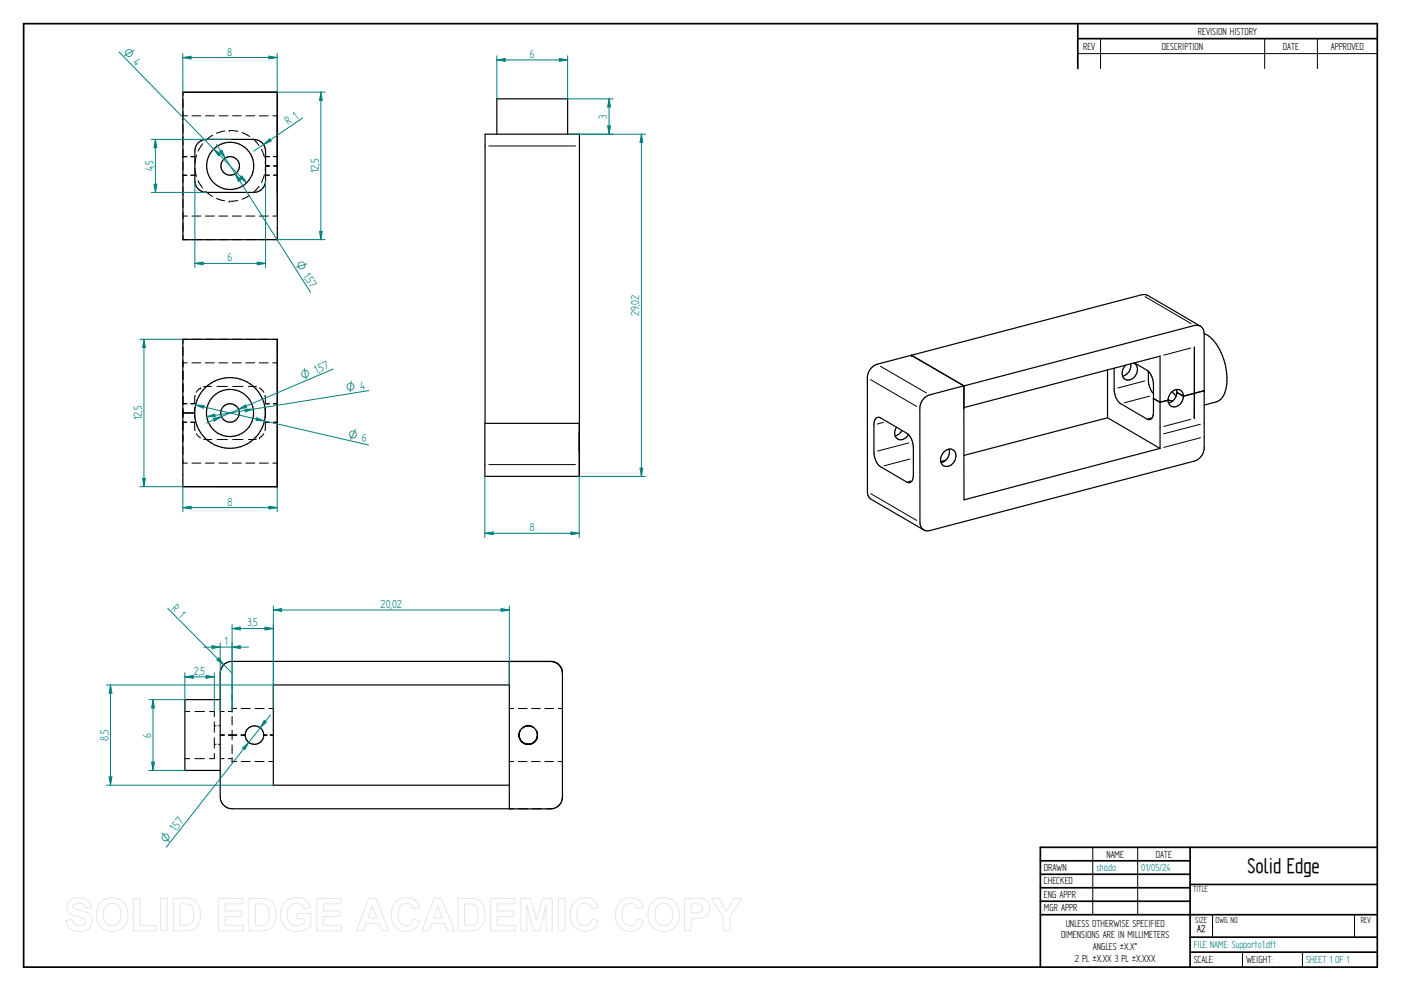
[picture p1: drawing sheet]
<svg xmlns="http://www.w3.org/2000/svg" width="594mm" height="420mm" viewBox="0 0 594 420" stroke-linecap="round" stroke-linejoin="round" font-family="sans-serif">
<g fill="none" stroke="#000" stroke-width=".72">
<path d="M10 10h574v400h-574zM457 10v19.1M457 16.4h127M504.6 359.2v50.8M584 359.2h-142.9v50.8M441.1 365h63.5M441.1 370.7h63.5M441.1 376.4h63.5M504.6 375h79.4M441.1 382.1h63.5M441.1 387.8h142.9M504.6 397.3h79.4"/>
<path d="M504.6 403.7h79.4"/>
</g>
<g fill="none" stroke="#000" stroke-width=".42">
<path d="M466.7 16.4v12.7M536.3 16.4v12.7M558.6 16.4v12.7M77.6 39.2v1.1M457 22.7h127M77.6 42.1v3.5M77.6 47.4v3.4M77.6 52.7v3.5M77.6 58v3.5M77.6 49.1h1.9M81.4 49.1h3.8M87.2 49.1h3.7"/>
<path d="M90.1 57.4l-2.9 2.2M92.9 49.1h3.7M95.3 55.5l-3.5 1M97.2 55.3h.1M97.2 55.3l3.6 .4M98.6 49.1h3.7M102.6 56.2l3.3 1.7M104.3 49.1h3.7M107.4 59l2.4 2.7M110 49.1h3.7M115.7 49.1h1.9M77.6 63.3v3.5"/>
<path d="M77.6 68.6v3.5M77.6 73.9v3.5M77.6 79.2v3.5M77.6 66.4h1.7M77.6 74.3h1.6M80.9 74.3h1.7M81 66.4h1.6M82.6 71.2l.7 3.6M83.3 65.8l-.6 3.6M84 76.6l1.9 3.1M85.9 61l-1.9 3.1M109.8 79l-2.4 2.7"/>
<path d="M110.8 63.3l1.3 3.4M112.1 74l-1.3 3.4M112.5 68.5v3.7M112.6 66.4h1.7M112.6 74.3h1.6M114.2 70.4h-1.6h1.7M115.9 74.3h1.7M115.9 70.4h1.7M115.9 66.4h1.7M116 66.4h1.6M207.3 61.9h36.7M77.6 94.6v3.5"/>
<path d="M77.6 99.9v1.7h1.9M77.6 91.6h1.9M77.6 84.5v3.6M77.6 89.9v2.9M81.4 91.6h3.8M87.1 91.6h3.8M87.2 81.1l2.9 2.2M91.8 84.1l3.4 1M92.8 91.6h3.8M97.1 85.3h.1M98.5 91.6h3.8M100.7 85l-3.5 .3"/>
<path d="M104.3 91.6h3.7M105.8 82.8l-3.2 1.7M110 91.6h3.7M115.7 91.6h1.9M81.4 101.6h3.8M87.2 101.6h3.7M92.9 101.6h3.7M98.6 101.6h3.8M104.3 101.6h3.8M110 101.6h3.8M115.7 101.6h1.9M485.6 125.8l19.4 11.4"/>
<path d="M77.5 153.8h1.9M77.5 157.4v3.5M77.6 147.3v3.5M77.6 152.6l-.1 3M79.5 143.8h-1.9v1.7M81.4 153.8h3.7M81.4 143.8h3.8M87.1 153.8h3.7M87.2 143.8h3.7M92.8 153.8h3.8M92.9 143.8h3.7M98.5 153.8h3.8"/>
<path d="M98.5 143.8h3.8M104.2 153.8h3.8M104.3 143.9h3.7M109.9 153.8h3.8M110 143.9h3.7M115.6 153.8h2M115.7 143.9h1.9M373.3 155.3l19.5 11.3M504.9 147.6l-11.4 3M77.5 162.7v3.5M77.5 168v3.5M77.5 179h1.7"/>
<path d="M77.6 176.8l-.1-3.5v3.7M77.6 178.6l-.1 3.6M79.2 179h-1.7v3.8M79.2 171.2h-1.7M80.9 179h1.6M82.5 173.1v4.1M82.5 179.3l.2 3.3M82.5 171.2h-1.6M82.7 167.6l-.2 3.3M85 164.5h.1M85 164.5l-1.8 1.8M89.7 163.8l-3.4 .2"/>
<path d="M92 163.8h4.4M98.6 163.8h4.4M105.3 163.8l3.5 .2M110 164.5l1.9 1.8M112.3 167.6l.2 3.3M112.5 171.2h1.7M112.5 179h1.7M112.5 179.2l-.2 3.4M112.5 173v4.1M115.9 179h1.7M115.9 171.2h1.7M369.1 161l19.6 11.3"/>
<path d="M374.6 179.1l-2.6 .7M485.4 161.5l-11.4 3M487.5 167.9l-10.7 2.9M488.1 177.2l-1.1 .3M504.9 177.8l-11.4 3M509 179.9l-15.6 4M77.5 183.9v3.6M77.5 189.3v3.4M77.5 194.6v1.7h2M81.4 196.3h3.8M83.2 183.9l1.8 1.8M86.3 186.2l3.5 .2"/>
<path d="M87.1 196.3h3.8M92 186.4h4.4M92.8 196.3h3.8M98.5 196.3h3.8M98.7 186.4h4.4M104.3 196.3h3.7M108.7 186.2l-3.3 .2M110 196.3h3.7M110 185.7h.1M111.9 183.9l-1.9 1.8M115.7 196.3h1.9M207.3 197h36.7"/>
<path d="M385.4 187.8l-13.2 3.4M385.7 194.6l-10.8 2.9M509.1 185.6l-15.6 4.1M369.2 209.3l19.5 11.3M386.2 203.9l-1.1 .3M98.4 290.4v1.7M98.4 293.9v3.4M98.4 299.1v2.9M216 280.5h.1M78.4 301.7h2.1M82.6 301.7h4.1M88.9 301.7h2v2.1"/>
<path d="M90.9 306.1v4.4M90.9 312.8v4.4M90.9 319.4v2.2h-2.1M90.9 307.7h.8M90.9 315.6h.8M92.6 315.6h.8M92.6 307.7h.8M93.4 311.7h1.8M93.4 301.7h1.7M96.8 311.7h3.7M96.8 301.7h1.6M98.4 300.4h2"/>
<path d="M98.4 303.7v3.7M98.4 309.6v4.1M98.4 315.8v3.7M102.1 311.7h1.9M102.3 300.4h3.9M108.2 300.4h3.8M111.8 311.7h1.4M114 300.4h1.9M114.6 311.7h1.3M216 300.4h1.9M219.8 300.4h3.7M220.1 311.7h.1"/>
<path d="M220.2 310.8l-.1 .9M220.6 309.7l-.4 1.2zM222 308.3h.1M223.6 307.8l-.8 .1M223.6 307.7l1.6 .2M223.6 307.7l-1.6 .6M225.2 307.9l.8 .4M225.4 300.4h3.7M227.4 309.7l.4 1.1M227.6 310l.2 .9M227.8 310.8l.1 .9M227.9 311.7h.1"/>
<path d="M231 300.4h3.7M236.7 300.4h1.8M78.4 321.6h2M82.6 321.6h4.1M93.4 321.6h1.6M96.7 321.6h1.7M98.4 321.2v1.8M98.4 322.9h1.9M98.4 323.1v.2M102.3 322.9h3.8M108.1 322.9h3.9M114 322.9h1.9"/>
<path d="M216 322.9h1.8M219.7 322.9h3.8M225.4 322.9h3.7M231 322.9h3.7M236.6 322.9h1.9M238.5 337.9l-.2 1.2M216 342.9h1.9M219.9 342.9h3.8M225.7 342.9h3.9M234.7 342.7l-3.1 .2M237.8 340.4l-1.8 1.8M463.4 359.2v28.6"/>
<path d="M482.4 359.2v28.6M514.2 387.9v9.4M574.4 387.9v9.4M526.9 403.7v6.3M552.3 403.7v6.3"/>
</g>
<g fill="none" stroke="#000" stroke-width=".51">
<path d="M117.6 44.1v57.5h-40l-.1-62.4 40.1-.1v31.3M205.7 56.9h40v145l-40.1 .1zM240.7 56.9v-15h-30v15M83.8 60.9l2.1-1.5 1.7-.3h20a5 5 0 0 1 5 5v12.5a5 5 0 0 1-5 5h-20a4.9 4.9 0 0 1-5-5l.1-13.4zM117.6 70.4v11.5M117.6 70.4v21.2M509 138.3l-22.3-13-1.9-.4-112.9 29.5a6.1 6.1 0 0 0-4.1 5.7l.1 49.2a3.4 3.4 0 0 0 1.5 2.4l22.3 13M77.5 143.8h40.1v62.5h-40.1zM386.5 150.6l22.3 13M469.6 156.8v20.3M479.5 154.3a4.8 4.8 0 0 1-3.5 5.2M480.8 153.9a4.1 4.1 0 0 1 1.3 4.2 4.1 4.1 0 0 1-3.2 3 2.96 2.96 0 0 1-2.9-1.6 2.96 2.96 0 0 1 .4-3.3l.9-1.4"/>
<path d="M481 153.8l5.4 3.2a7.6 7.6 0 0 1 2.7 6.2v11.5a2.4 2.4 0 0 1-2.3 3.2l-11.6-6.7a7.4 7.4 0 0 1-2.8-6.3v-8.8M487 157.4a14.3 14.3 0 0 0 .8 7.4l1.3 2.1M506.5 147.2l-.1 30.2M510.6 141.5v48.3a6.1 6.1 0 0 1-4.1 5.7l-112.3 29.5a3.3 3.3 0 0 1-4.1-3.6v-48.3a6.1 6.1 0 0 1 4.1-5.7l14.5-3.8M510.6 141.5a3.3 3.3 0 0 0-4.1-3.5l-97.7 25.6M510.6 141.5a16.2 16.2 0 0 1 8.3 10.9 20.1 20.1 0 0 1-.5 16l-1.9 1.7-5.9 1.6M77.5 175.1h5M205.6 179.5h40.1M245.6 179.5v22.4M371.6 177.2l.8-.3 1 .3 11.1 6.5a7.4 7.4 0 0 1 2.8 6.2v11.5a2.39 2.39 0 0 1-2.3 3.2l-11.6-6.7a7.7 7.7 0 0 1-2.8-6.3v-12.2l.4-1.3zM408.7 172.8l.1 39.1 83.1-21.8M408.7 163.6v9.2"/>
<path d="M408.8 172.8l83.1-21.8v39.1M469.6 177.1l-60.8 16M469.6 177.1l22.3 13M489.1 169l2.8 1.6 3.4-.9M495.3 169.5l2 .5M495.4 170.6l.3 .2M497 166l1.8 1.9M498.8 165.1a4.6 4.6 0 0 1-3.3 5.8M498.9 165.1a4.7 4.7 0 0 0-3.6 4.6M498.9 165.1a2.53 2.53 0 0 1 2.9 2.9M499 166.3l2.8 1.7M501.8 168a4 4 0 0 1-5.4 4.1l-.8-1-.3-1.4"/>
<path d="M510.6 165.7l-8.8 2.3M245.7 183.6v7.8M380.1 181.1a3.1 3.1 0 0 0-.6 3.4 3.1 3.1 0 0 0 2.9 1.9l1.9-.9 .9-1.3M382.5 182.5l-1 1.3-1.9 1M400.3 191.6a2.85 2.85 0 0 1 3.8-.9 2.85 2.85 0 0 1 1.1 3.8 3.6 3.6 0 0 1-5.6 2.6 4.1 4.1 0 0 1 .7-5.5zM401.1 195.1l-2.2 .6M402.4 190.4a4.6 4.6 0 0 1-3.3 5.7M77.5 206.3l40.1 .1M93.4 296.6h-15v30h15M216 290.4h-100.1v42.5h100.1M234.4 280.5l-136-.1a5 5 0 0 0-5 5v52.5a5 5 0 0 0 5 5h135.1a5 5 0 0 0 5-5v-52.4a5.2 5.2 0 0 0-2.5-4.4M234.4 280.5h-18.4v62.4"/>
<path d="M234.4 280.5l1.6 .6M220.1 311.6l.1 .9M220.1 311.7l.3 1.6M220.1 311.6l.3 1.6M220.4 313.2l1 1.4M220.4 313.3l.4 .7M221.4 314.5l1.4 .9M221.4 314.5l1.4 .8M223.6 315.5h.8M225.2 315.3h-2.4M226.6 314.5l-1.4 .8M226.6 314.6l-1.4 .8"/>
<path d="M227.2 313.9l-.6 .7M227.8 312.4a3.9 3.9 0 0 1-3.4 3.2 3.9 3.9 0 0 1-4-2.4M227.8 312.5l-.6 1.5M227.9 311.7l-.1 .7M227.9 311.6l-.1 .9M227.9 311.7a3.9 3.9 0 0 0-3.9-4 3.9 3.9 0 0 0-3.9 4"/>
<circle cx="97.6" cy="70.3" r="10"/>
<circle cx="97.6" cy="70.3" r="3.9"/>
<circle cx="97.5" cy="175.1" r="10"/>
<circle cx="97.5" cy="175.1" r="15"/>
<circle cx="97.5" cy="175.1" r="3.9"/>
<circle cx="107.9" cy="311.7" r="3.9"/>
</g>
<g fill="#000">
<circle cx="117.6" cy="49.1" r=".25"/>
<circle cx="117.6" cy="70.4" r=".25"/>
<circle cx="117.6" cy="143.9" r=".25"/>
<circle cx="386.5" cy="150.6" r=".25"/>
<circle cx="386.5" cy="150.7" r=".25"/>
<circle cx="77.6" cy="175.1" r=".25"/>
<circle cx="408.8" cy="172.8" r=".25"/>
<circle cx="489.1" cy="169" r=".25"/>
<circle cx="495.3" cy="169.7" r=".25"/>
<circle cx="499" cy="166.3" r=".25"/>
<circle cx="506.5" cy="166.8" r=".25"/>
<circle cx="510.6" cy="165.7" r=".25"/>
<circle cx="117.6" cy="206.3" r=".25"/>
<circle cx="245.7" cy="202" r=".25"/>
<circle cx="216" cy="280.5" r=".25"/>
<circle cx="238.5" cy="285.4" r=".25"/>
</g>
<path d="M245.7 56.9h28M272 56.9l.5 3.5h-1.1zM245.6 202h28.1" fill="none" stroke="#008080" stroke-width=".42"/>
<path d="M272 56.9l.5 3.5h-1.1z" fill="#008080"/>
<path d="M271.4 198.5h1.1l-.5 3.5z" fill="none" stroke="#008080" stroke-width=".42"/>
<path d="M271.4 198.5h1.1l-.5 3.5z" fill="#008080"/>
<path d="M272 56.9v145.1M205.6 202v25.9M245.6 202v25.9M242.1 225.6l3.5 .5-3.5 .6z" fill="none" stroke="#008080" stroke-width=".42"/>
<path d="M242.1 225.6l3.5 .5-3.5 .6z" fill="#008080"/>
<path d="M205.6 226.1l3.5-.5v1.1z" fill="none" stroke="#008080" stroke-width=".42"/>
<path d="M205.6 226.1l3.5-.5v1.1z" fill="#008080"/>
<path d="M210.7 23.7v18.2M210.7 25.4l3.5-.6v1.2zM240.7 23.7v18.2M205.6 226.1h40" fill="none" stroke="#008080" stroke-width=".42"/>
<path d="M210.7 25.4l3.5-.6v1.2z" fill="#008080"/>
<path d="M237.2 24.8l3.5 .6-3.5 .6z" fill="none" stroke="#008080" stroke-width=".42"/>
<path d="M237.2 24.8l3.5 .6-3.5 .6z" fill="#008080"/>
<path d="M210.7 25.4h30M240.7 56.9h19.3M240.7 41.9h19.3M257.7 53.4h1.2l-.6 3.5z" fill="none" stroke="#008080" stroke-width=".42"/>
<path d="M257.7 53.4h1.2l-.6 3.5z" fill="#008080"/>
<path d="M258.3 41.9l.6 3.5h-1.2z" fill="none" stroke="#008080" stroke-width=".42"/>
<path d="M258.3 41.9l.6 3.5h-1.2z" fill="#008080"/>
<path d="M77.5 22.7v16.5M77.5 24.4l3.5-.6v1.2zM117.5 22.6l.1 16.5M258.3 41.9v15" fill="none" stroke="#008080" stroke-width=".42"/>
<path d="M77.5 24.4l3.5-.6v1.2z" fill="#008080"/>
<path d="M114 23.8l3.5 .6-3.5 .6z" fill="none" stroke="#008080" stroke-width=".42"/>
<path d="M114 23.8l3.5 .6-3.5 .6z" fill="#008080"/>
<path d="M117.5 24.4h-40M117.6 39.1h20.2M136.1 39.1l.5 3.5h-1.1zM117.6 101.6h20.2" fill="none" stroke="#008080" stroke-width=".42"/>
<path d="M136.1 39.1l.5 3.5h-1.1z" fill="#008080"/>
<path d="M135.5 98.1h1.1l-.5 3.5z" fill="none" stroke="#008080" stroke-width=".42"/>
<path d="M135.5 98.1h1.1l-.5 3.5z" fill="#008080"/>
<path d="M136.1 39.1v62.5M128.3 50l-20.7 14.1M111.8 61.3l2.5-2.5 .7 1z" fill="none" stroke="#008080" stroke-width=".42"/>
<path d="M111.8 61.3l2.5-2.5 .7 1z" fill="#008080"/>
<path d="M64.2 59.1h33.4M65.9 59.1l.6 3.5h-1.2zM64.2 81.6h23.4" fill="none" stroke="#008080" stroke-width=".42"/>
<path d="M65.9 59.1l.6 3.5h-1.2z" fill="#008080"/>
<path d="M65.3 78.1h1.2l-.6 3.5z" fill="none" stroke="#008080" stroke-width=".42"/>
<path d="M65.3 78.1h1.2l-.6 3.5z" fill="#008080"/>
<path d="M65.9 59.1v22.5M82.6 76.6v36.9M112.6 76.6v36.9M109.1 111.1l3.5 .6-3.5 .6z" fill="none" stroke="#008080" stroke-width=".42"/>
<path d="M109.1 111.1l3.5 .6-3.5 .6z" fill="#008080"/>
<path d="M82.6 111.7l3.5-.6v1.2z" fill="none" stroke="#008080" stroke-width=".42"/>
<path d="M82.6 111.7l3.5-.6v1.2z" fill="#008080"/>
<path d="M91.7 61.1l40 62.9M93.1 64.4l1-.6 1.4 3.2zM82.6 111.7h30" fill="none" stroke="#008080" stroke-width=".42"/>
<path d="M93.1 64.4l1-.6 1.4 3.2z" fill="#008080"/>
<path d="M99.7 73.7l2.4 2.6-1 .6z" fill="none" stroke="#008080" stroke-width=".42"/>
<path d="M99.7 73.7l2.4 2.6-1 .6z" fill="#008080"/>
<path d="M50.5 22l54.1 55.5M101.7 75.4l.9-.8 2 2.9z" fill="none" stroke="#008080" stroke-width=".42"/>
<path d="M101.7 75.4l.9-.8 2 2.9z" fill="#008080"/>
<path d="M90.6 63.2l2.9 2.1-.8 .8z" fill="none" stroke="#008080" stroke-width=".42"/>
<path d="M90.6 63.2l2.9 2.1-.8 .8z" fill="#008080"/>
<path d="M141.3 156.5l-53.8 22.9M90.5 177.5l3.4-.9-3 1.9z" fill="none" stroke="#008080" stroke-width=".42"/>
<path d="M90.5 177.5l3.4-.9-3 1.9z" fill="#008080"/>
<path d="M101.1 173.6l3-1.9 .5 1z" fill="none" stroke="#008080" stroke-width=".42"/>
<path d="M101.1 173.6l3-1.9 .5 1z" fill="#008080"/>
<path d="M87.7 176.7l3.3-1.1 .2 1.1zM156.3 165.6l-68.6 11.1" fill="none" stroke="#008080" stroke-width=".42"/>
<path d="M87.7 176.7l3.3-1.1 .2 1.1z" fill="#008080"/>
<path d="M103.9 173.5h3.5l-3.4 1.1z" fill="none" stroke="#008080" stroke-width=".42"/>
<path d="M103.9 173.5h3.5l-3.4 1.1z" fill="#008080"/>
<path d="M82.9 171.7l73.4 17M82.9 171.7l3.6 .2-.3 1.2z" fill="none" stroke="#008080" stroke-width=".42"/>
<path d="M82.9 171.7l3.6 .2-.3 1.2z" fill="#008080"/>
<path d="M108.9 177.1l3.2 1.4-3.5-.2z" fill="none" stroke="#008080" stroke-width=".42"/>
<path d="M108.9 177.1l3.2 1.4-3.5-.2z" fill="#008080"/>
<path d="M77.5 206.3v10.7M114 214.6l3.6 .6-3.6 .6zM117.6 206.3v10.7" fill="none" stroke="#008080" stroke-width=".42"/>
<path d="M114 214.6l3.6 .6-3.6 .6z" fill="#008080"/>
<path d="M77.5 215.2l3.5-.6v1.2z" fill="none" stroke="#008080" stroke-width=".42"/>
<path d="M77.5 215.2l3.5-.6v1.2z" fill="#008080"/>
<path d="M59.3 143.8h18.2M61 143.8l.6 3.5h-1.1zM59.3 206.3h18.2M77.5 215.2h40.1" fill="none" stroke="#008080" stroke-width=".42"/>
<path d="M61 143.8l.6 3.5h-1.1z" fill="#008080"/>
<path d="M60.5 202.8h1.1l-.6 3.5z" fill="none" stroke="#008080" stroke-width=".42"/>
<path d="M60.5 202.8h1.1l-.6 3.5z" fill="#008080"/>
<path d="M61 143.8v62.5M45.1 290.4h70.8M45.1 332.9h70.8M46.3 329.4h1.1l-.5 3.5z" fill="none" stroke="#008080" stroke-width=".42"/>
<path d="M46.3 329.4h1.1l-.5 3.5z" fill="#008080"/>
<path d="M46.9 290.4l.5 3.5h-1.1z" fill="none" stroke="#008080" stroke-width=".42"/>
<path d="M46.9 290.4l.5 3.5h-1.1z" fill="#008080"/>
<path d="M115.9 256.9v33.5M212.5 258l3.5 .6-3.5 .6zM216 256.9v33.5M46.9 290.4v42.5" fill="none" stroke="#008080" stroke-width=".42"/>
<path d="M212.5 258l3.5 .6-3.5 .6z" fill="#008080"/>
<path d="M115.9 258.6l3.5-.6v1.2z" fill="none" stroke="#008080" stroke-width=".42"/>
<path d="M115.9 258.6l3.5-.6v1.2z" fill="#008080"/>
<path d="M115.9 258.6h100.1M63.2 296.6h15.2M64.9 296.6l.6 3.5h-1.2zM63.2 326.6h15.2" fill="none" stroke="#008080" stroke-width=".42"/>
<path d="M64.9 296.6l.6 3.5h-1.2z" fill="#008080"/>
<path d="M64.3 323.1h1.2l-.6 3.5z" fill="none" stroke="#008080" stroke-width=".42"/>
<path d="M64.3 323.1h1.2l-.6 3.5z" fill="#008080"/>
<path d="M64.9 296.6v30M112 305.5l.9 .7-2.6 2.4zM114.7 303.1l-44.2 56.1" fill="none" stroke="#008080" stroke-width=".42"/>
<path d="M112 305.5l.9 .7-2.6 2.4z" fill="#008080"/>
<path d="M102.9 317.1l2.6-2.4-1.7 3.1z" fill="none" stroke="#008080" stroke-width=".42"/>
<path d="M102.9 317.1l2.6-2.4-1.7 3.1z" fill="#008080"/>
<path d="M71.2 258l27.2 27.4M92.8 278.9l2.1 3-2.9-2.1z" fill="none" stroke="#008080" stroke-width=".42"/>
<path d="M92.8 278.9l2.1 3-2.9-2.1z" fill="#008080"/>
<path d="M78.4 285.2v16.5M87.4 286.4l3.5 .6-3.5 .6zM90.9 285.2v16.5" fill="none" stroke="#008080" stroke-width=".42"/>
<path d="M87.4 286.4l3.5 .6-3.5 .6z" fill="#008080"/>
<path d="M78.4 287l3.5-.6v1.2z" fill="none" stroke="#008080" stroke-width=".42"/>
<path d="M78.4 287l3.5-.6v1.2z" fill="#008080"/>
<path d="M93.4 272.6v29.1M98.4 274.4l3.5-.6v1.2zM98.4 272.6v29.1M78.4 287h12.5" fill="none" stroke="#008080" stroke-width=".42"/>
<path d="M98.4 274.4l3.5-.6v1.2z" fill="#008080"/>
<path d="M89.9 273.8l3.5 .6-3.5 .6z" fill="none" stroke="#008080" stroke-width=".42"/>
<path d="M89.9 273.8l3.5 .6-3.5 .6z" fill="#008080"/>
<path d="M86.4 274.4h19M98.4 264.8v35.6M112.4 265.9l3.5 .6-3.5 .6zM115.9 264.8v35.6" fill="none" stroke="#008080" stroke-width=".42"/>
<path d="M112.4 265.9l3.5 .6-3.5 .6z" fill="#008080"/>
<path d="M98.4 266.5l3.5-.6v1.2z" fill="none" stroke="#008080" stroke-width=".42"/>
<path d="M98.4 266.5l3.5-.6v1.2z" fill="#008080"/>
<path d="M98.4 266.5h17.5" fill="none" stroke="#008080" stroke-width=".42"/>
<g fill="none" stroke="#e6e6e6" stroke-width=".42">
<path d="M29.6 381.8a6.5 6.5 0 0 1 8.5 .8l.6 2.2-2.8 .1a2.7 2.7 0 0 0-2.1-2 2.7 2.7 0 0 0-2.7 1.1 1.87 1.87 0 0 0 2.2 1.8l1.4 .4a4.4 4.4 0 0 1 4 6.2 6.4 6.4 0 0 1-9.1 1.3l-1.2-1.8-.5-1.7 2.7-.3a2.94 2.94 0 0 0 2.6 2.6 2.94 2.94 0 0 0 3.1-1.9 2.67 2.67 0 0 0-2.9-1.8 4.9 4.9 0 0 1-5-4.3l.4-1.6zM43.1 382.1a6.9 6.9 0 0 1 8.2-.5 6.9 6.9 0 0 1 2.8 7.7 6.7 6.7 0 0 1-8 5.5 6.7 6.7 0 0 1-5.1-8.3 6.4 6.4 0 0 1 2.1-4.4zM44.8 384.2a3.9 3.9 0 0 1 4.6-.8 3.9 3.9 0 0 1 2 4.3 3.8 3.8 0 0 1-1.9 4.3 3.8 3.8 0 0 1-4.6-.7 6.6 6.6 0 0 1-.1-7.1zM56.5 381h2.8v11.3h6.9v2.3h-9.7zM68.1 380.9h2.8v13.7h-2.8zM73.5 380.9h5a5.9 5.9 0 0 1 6.5 7 5.9 5.9 0 0 1-6.3 6.7h-5.2zM76.3 383.2h1.8a3.4 3.4 0 0 1 4 3.9v1.2a3.2 3.2 0 0 1-3.8 4h-2zM92.7 380.9h10.2v2.3h-7.4v3h6.9v2.4h-6.9v3.7h7.7v2.3h-10.5zM105.5 380.9h5.1a5.9 5.9 0 0 1 6.4 7 5.9 5.9 0 0 1-6.3 6.7h-5.2zM108.3 383.2h1.9a3.4 3.4 0 0 1 4 3.9v1.2a3.2 3.2 0 0 1-3.8 4h-2.1zM120.9 382.4a7.3 7.3 0 0 1 9.7 .1l1 2.2-2.7 .5a3.7 3.7 0 0 0-4.6-2 3.7 3.7 0 0 0-2.5 4.4 4.2 4.2 0 0 0 2.2 4.5 4.2 4.2 0 0 0 5-.8v-1.7h-3.2v-2.3h6v5.4a8.1 8.1 0 0 1-11.8-.8 8.3 8.3 0 0 1 .9-9.5zM134.4 380.9h10.2v2.3h-7.4v3h6.9v2.4h-6.9v3.7h7.6v2.3h-10.4z"/>
<path d="M156.4 380.9h3l5.5 13.7h-3l-1.2-3.1h-5.5l-1.1 3.1h-3zM157.9 384.1l1.9 5.1h-3.7zM167.7 382.5a6 6 0 0 1 10.2 2.1l-2.8 .7a3.2 3.2 0 0 0-3.9-2.2 3.2 3.2 0 0 0-2.4 3.8 4.6 4.6 0 0 0 2.5 5.5 3.2 3.2 0 0 0 4-2.8l2.6 .8a6.1 6.1 0 0 1-7.2 4.3 6.1 6.1 0 0 1-4.8-6.8 7.7 7.7 0 0 1 1.8-5.4zM184.1 380.9h3.1l5.5 13.7h-3l-1.2-3.1h-5.5l-1.1 3.1h-3zM185.7 384.1l1.9 5.1h-3.8zM194.2 380.9h5a5.9 5.9 0 0 1 6.5 7 5.9 5.9 0 0 1-6.3 6.7h-5.2zM197 383.2h1.8a3.4 3.4 0 0 1 4 3.9v1.2a3.2 3.2 0 0 1-3.8 4h-2zM208.1 380.9h10.2v2.3h-7.4v3h6.9v2.4h-6.9v3.7h7.6v2.3h-10.4zM220.8 380.9h4.2l2.5 9.3 2.4-9.3h4.2v13.7h-2.5l-.1-10.8-2.7 10.8h-2.7l-2.7-10.8v10.8h-2.6zM236.8 380.9h2.8v13.7h-2.8zM243.5 382.5a6 6 0 0 1 10.2 2.1l-2.8 .7a3.2 3.2 0 0 0-3.8-2.2 3.2 3.2 0 0 0-2.4 3.8 4.6 4.6 0 0 0 2.4 5.5 3.2 3.2 0 0 0 4-2.8l2.6 .8a6.1 6.1 0 0 1-7.2 4.3 6.1 6.1 0 0 1-4.7-6.8 7.7 7.7 0 0 1 1.7-5.4zM262.7 382.5a6 6 0 0 1 10.2 2.1l-2.7 .7a3.2 3.2 0 0 0-3.9-2.2 3.2 3.2 0 0 0-2.4 3.8 4.6 4.6 0 0 0 2.4 5.5 3.2 3.2 0 0 0 4-2.8l2.7 .8a6.1 6.1 0 0 1-7.2 4.3 6.1 6.1 0 0 1-4.8-6.8 7.7 7.7 0 0 1 1.7-5.4z"/>
<path d="M277 382.1a6.9 6.9 0 0 1 8.2-.5 6.9 6.9 0 0 1 2.8 7.7 6.7 6.7 0 0 1-8.1 5.5 6.7 6.7 0 0 1-5.1-8.3 6.4 6.4 0 0 1 2.2-4.4zM278.7 384.2a3.9 3.9 0 0 1 4.6-.8 3.9 3.9 0 0 1 1.9 4.3 3.8 3.8 0 0 1-1.8 4.3 3.8 3.8 0 0 1-4.7-.7 6.6 6.6 0 0 1 0-7.1zM290.3 380.9h5.2a4.4 4.4 0 0 1 5.4 4.3 4.4 4.4 0 0 1-5.4 4.2h-2.4v5.2h-2.8zM293.1 383.2h1.8a2.1 2.1 0 0 1 2.6 .6 2.1 2.1 0 0 1 0 2.6 3.4 3.4 0 0 1-2.9 .7h-1.5zM301.6 380.9h3.3l3.2 5.4 3.2-5.4h3.2l-5 7.9v5.8h-2.8v-5.8z"/>
</g>
<text font-size="10.1" x="529" y="370.2">Solid Edge</text>
<g font-size="5.6" fill="#008080">
<text x="96.4" y="23.5">8</text>
<text x="224.6" y="24.5">6</text>
<text x="122.2" y="53.2" transform="rotate(-34 122.2 53.2)">R 1</text>
<text x="257.4" y="50.3" transform="rotate(-90 257.4 50.3)">3</text>
<text x="65.1" y="72.7" transform="rotate(-90 65.1 72.7)">4,5</text>
<text x="135.2" y="73.4" transform="rotate(-90 135.2 73.4)">12,5</text>
<text x="96.5" y="110.8">6</text>
<text x="128.4" y="117.1" transform="rotate(57 128.4 117.1)">1,</text>
<text x="129.5" y="118.9" transform="rotate(57 129.5 118.9)">57</text>
<text x="271.1" y="134" transform="rotate(-90 271.1 134)">29,02</text>
<text x="135.9" y="157.8" transform="rotate(-23 135.9 157.8)">57</text>
<text x="60.2" y="178.2" transform="rotate(-90 60.2 178.2)">12,5</text>
<text x="96.4" y="214.3">8</text>
<text x="224.5" y="225.3">8</text>
<text x="161.4" y="257.7">20,02</text>
<text x="72.6" y="258.2" transform="rotate(45 72.6 258.2)">R 1</text>
<text x="104.9" y="265.6">3,5</text>
<text x="95.2" y="273.5">1</text>
<text x="82.2" y="286.1">2,5</text>
<text x="46" y="314.1" transform="rotate(-90 46 314.1)">8,5</text>
<text x="64" y="312.7" transform="rotate(-90 64 312.7)">6</text>
<text x="75.6" y="351.3" transform="rotate(-52 75.6 351.3)">57</text>
</g>
<g font-size="5.4" fill="#008080">
<text x="51.9" y="22.3" transform="rotate(46 51.9 22.3)">O 4</text>
<text x="125.2" y="112.1" transform="rotate(58 125.2 112.1)">O</text>
<text x="128.5" y="161" transform="rotate(-23 128.5 161)">O 1,</text>
<text x="147" y="166.2" transform="rotate(-9 147 166.2)">O 4</text>
<text x="147.4" y="185.7" transform="rotate(13 147.4 185.7)">O 6</text>
<text x="70.6" y="357.6" transform="rotate(-52 70.6 357.6)">O 1,</text>
</g>
<g font-size="4.9">
<text x="507.9" y="14.7">REVISION HISTORY</text>
<text x="459.3" y="21">REV</text>
<text x="492.7" y="21">DESCRIPTION</text>
<text x="544" y="21">DATE</text>
<text x="564.3" y="21">APPROVED</text>
<text x="469.1" y="363.6">NAME</text>
<text x="490.1" y="363.6">DATE</text>
<text x="442.7" y="369.3">DRAWN</text>
<text x="442.7" y="375">CHECKED</text>
<text x="442.7" y="380.7">ENG APPR</text>
<text x="442.7" y="386.4">MGR APPR</text>
<text x="451.9" y="392.9">UNLESS OTHERWISE SPECIFIED</text>
<text x="449.9" y="397.9">DIMENSIONS ARE IN MILLIMETERS</text>
<text x="455.7" y="407.8">2 PL ±X.XX 3 PL ±X.XXX</text>
<text x="463.5" y="402.9">ANGLES ±X.X°</text>
<text x="506.2" y="408.3">SCALE:</text>
<text x="528.4" y="408.3">WEIGHT:</text>
</g>
<g font-size="4.9" fill="#008080">
<text x="464.9" y="369.3">shado</text>
<text x="483.9" y="369.3">01/05/24</text>
<text x="506.2" y="402">FILE NAME: Supporto1.dft</text>
<text x="553.8" y="408.4">SHEET 1 OF 1</text>
</g>
<text font-size="4.8" x="507.7" y="395.3">A2</text>
<g font-size="4.1">
<text x="505.9" y="378.3">TITLE</text>
<text x="506.9" y="391.1">SIZE</text>
<text x="515.4" y="391.1">DWG NO</text>
<text x="577" y="391.1">REV</text>
</g>
</svg>
